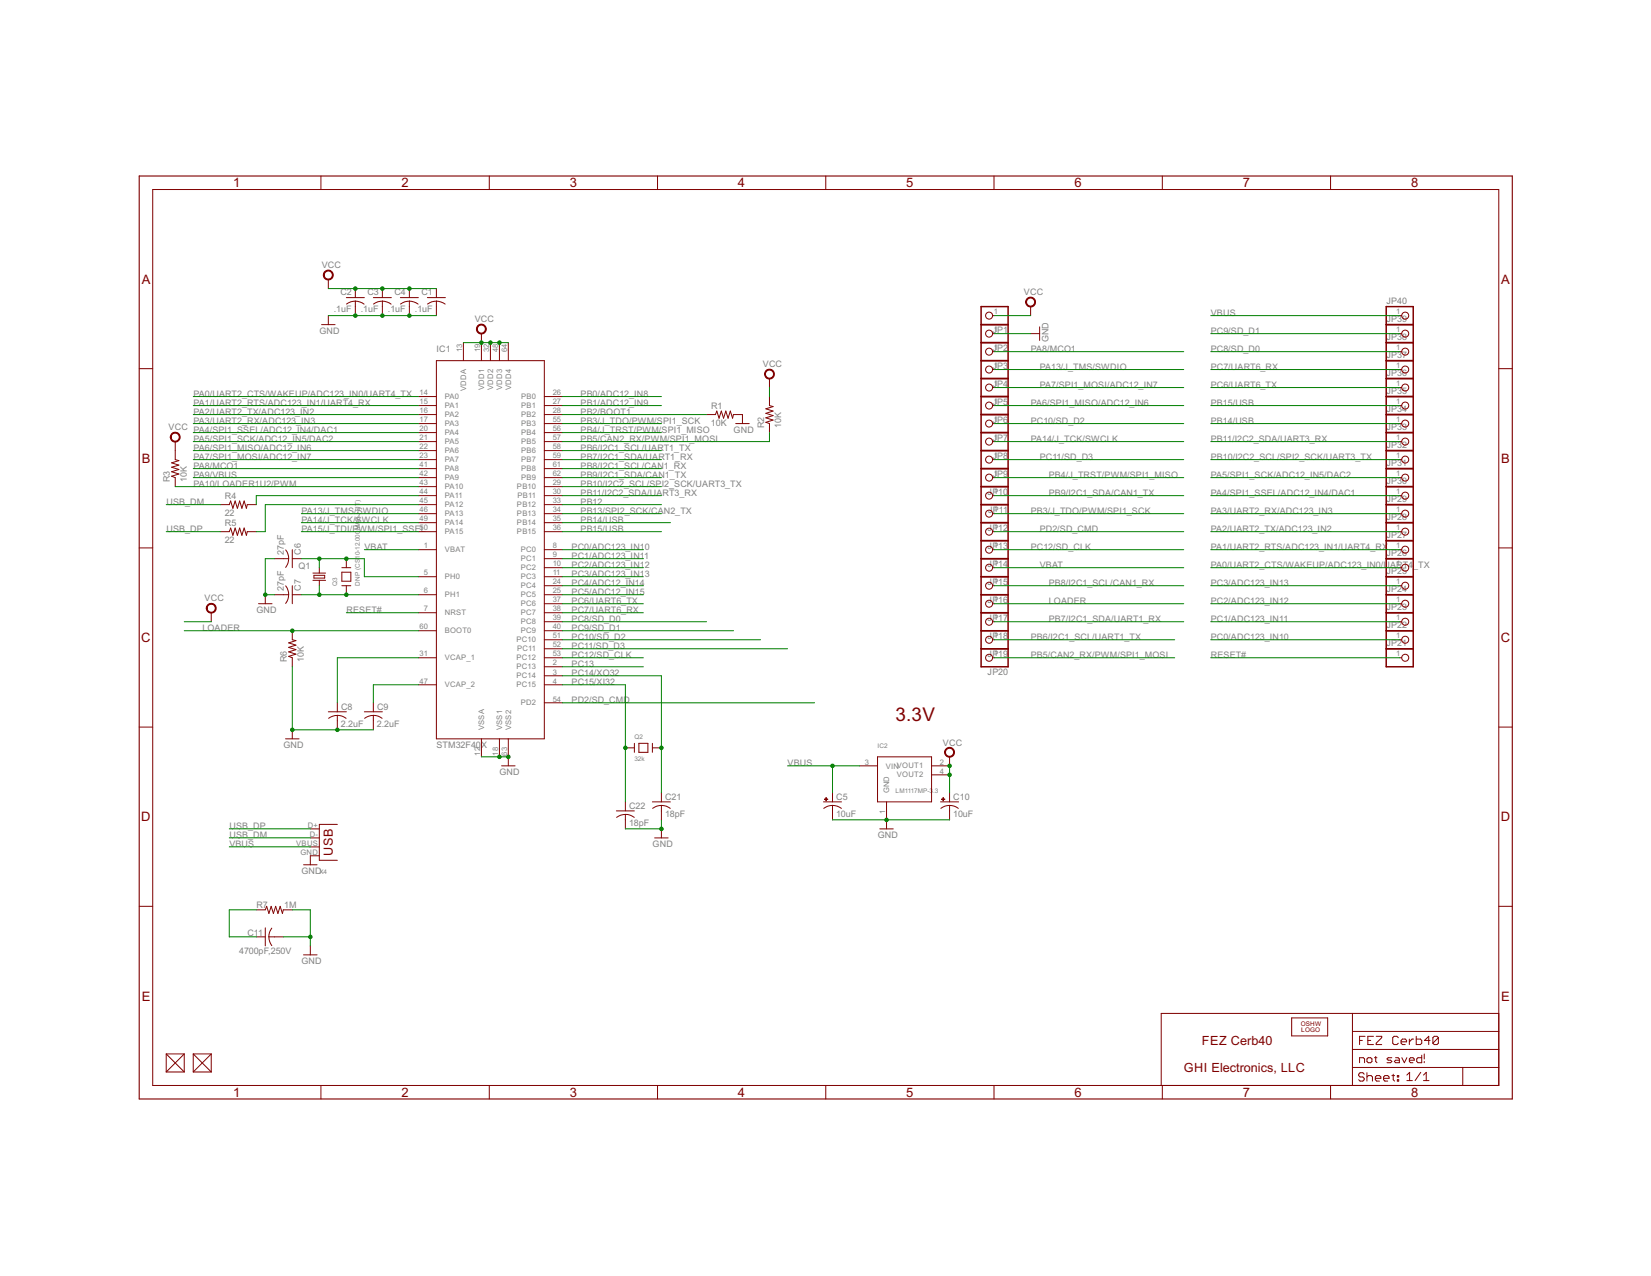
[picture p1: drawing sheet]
<svg xmlns="http://www.w3.org/2000/svg" width="279mm" height="216mm" viewBox="0 0 279 216" stroke-linecap="round" stroke-linejoin="round" font-family="sans-serif">
<g fill="none" stroke="#800000" stroke-width=".17">
<path d="M25.8 32.1h227.8v151.6h-227.8zM54.3 29.8v2.3M82.8 29.8v2.3M111.3 29.8v2.3M139.7 29.8v2.3M168.2 29.8v2.3M196.7 29.8v2.3M225.2 29.8v2.3M54.4 54.9h2.3M55.6 47.3v1.5M55.6 53.4v1.5M58.6 50.4h3.1"/>
<path d="M60.1 50.9a2.36 2.36 0 0 0-1.5 .6M60.1 50.9l.8 .2 .7 .4M60.1 48.8v1.6M60.1 50.9v2.5M63.2 50.4h3M64.7 50.9a2.36 2.36 0 0 0-1.5 .6M64.7 50.9l.8 .2 .7 .4M64.7 48.8v1.6M64.7 50.9v2.5M67.8 50.4h3M69.3 50.9a2.36 2.36 0 0 0-1.5 .6M69.3 50.9l.8 .2 .7 .4"/>
<path d="M69.3 48.8v1.6M69.3 50.9v2.5M72.3 50.4h3.1M73.9 50.9a2.36 2.36 0 0 0-1.6 .6M73.9 50.9l.7 .2 .7 .4M73.9 48.8v1.6M73.9 50.9v2.5M78.4 58v3M81.5 56.5v4.5M83 58v3M84.5 58v3M86 58v3"/>
<path d="M168 56.5h.3M168 53.4h.3M168 59.5h.3M174.4 56.5h1.5M174.4 51.9v1.5M175.9 55.3v2.3M236.9 56.5h.3M236.9 53.4h.3M236.9 59.5h.3M23.6 62.4h2.2M29.7 74.7v3.1l.6 .1-1.3 .4 1.3 .4-1.3 .4 1.3 .3-1.3 .4 1.3 .4-1.3 .4 .7 .2v1.5M70.8 67.1h3.1"/>
<path d="M70.8 68.6h3.1M70.8 70.1h3.1M70.8 71.7h3.1M70.8 73.2h3.1M70.8 74.7h3.1M70.8 76.2h3.1M70.8 77.8h3.1M70.8 79.3h3.1M73.9 61h18.2v64h-18.2zM92.1 67.1h3.1M92.1 68.6h3.1M92.1 70.1h3.1"/>
<path d="M92.1 71.7h3.1M92.1 73.2h3.1M92.1 74.7h3.1M92.1 76.2h3.1M92.1 77.8h3.1M92.1 79.3h3.1M119.5 70.1h1.6l.2-.5 .4 1.2 .4-1.2 .3 1.2 .4-1.2 .4 1.2 .4-1.2 .4 1.2 .1-.7h1.5v1.6M124.5 71.7h2.3M130.2 67.1v1.5l.6 .2-1.2 .4 1.2 .4-1.2 .3 1.2 .4-1.2 .4 1.2 .4-1.2 .4 .6 .2v1.5M130.2 64.1v1.5M168 68.6h.3M168 71.7h.3"/>
<path d="M168 74.7h.3M168 77.8h.3M168 62.5h.3M168 65.6h.3M236.9 68.6h.3M236.9 71.7h.3M236.9 74.7h.3M236.9 77.8h.3M236.9 62.5h.3M236.9 65.6h.3M253.6 62.4h2.3M23.6 92.7h2.2"/>
<path d="M37.3 85.4h1.5l.2-.6 .4 1.2 .4-1.2 .4 1.2 .4-1.2 .3 1.2 .4-1.2 .4 1.2 .1-.6h1.6M37.3 90h1.5l.2-.7 .4 1.3 .4-1.3 .4 1.3 .4-1.3 .3 1.3 .4-1.3 .4 1.3 .1-.6h1.6M46.4 94.5h2.5M48.3 93a2.36 2.36 0 0 1 .6 1.5M48.3 99.1a2.48 2.48 0 0 1 .6 1.5M48.9 94.5a2.36 2.36 0 0 1-.6 1.5M49.5 94.5h1.5M49.5 93v3.1M49.5 99.1v3.1M53 97h2.1M53 98.2h2.1M53.1 97.3h1.8v.5h-1.8z"/>
<path d="M54 96.1v.9M54 98.2v.9M57.8 96.1h1.6M57.8 99.1h1.6M57.8 96.8h1.6v1.5h-1.6zM58.6 94.5v1.6M58.6 99.1v1.5M70.8 93h3.1M70.8 97.6h3.1M70.8 82.3h3.1M70.8 83.9h3.1M70.8 85.4h3.1"/>
<path d="M70.8 86.9h3.1M70.8 88.4h3.1M70.8 90h3.1M70.8 80.8h3.1M92.1 93h3.1M92.1 97.6h3.1M92.1 94.5h3.1M92.1 96.1h3.1M92.1 99.1h3.1M92.1 82.3h3.1M92.1 83.9h3.1M92.1 85.4h3.1"/>
<path d="M92.1 86.9h3.1M92.1 88.4h3.1M92.1 90h3.1M92.1 80.8h3.1M168 93h.3M168 96.1h.3M168 99.1h.3M168 83.9h.3M168 86.9h.3M168 90h.3M168 80.8h.3M236.9 93h.3"/>
<path d="M236.9 96.1h.3M236.9 99.1h.3M236.9 83.9h.3M236.9 86.9h.3M236.9 90h.3M236.9 80.8h.3M253.6 92.7h2.3M35.8 103.7v1.5M43.8 102.2h2.2M44.9 100.6v1.6M46.4 100.6h2.5M48.9 100.6a2.36 2.36 0 0 1-.6 1.5"/>
<path d="M49.5 100.6h1.5M49.5 106.7v1.5l.6 .2-1.2 .4 1.2 .4-1.2 .3 1.2 .4-1.2 .4 1.2 .4-1.2 .4 .6 .2v1.5M57.1 118.9v1.5M63.2 118.9v1.5M70.8 115.9h3.1M70.8 100.6h3.1M70.8 103.7h3.1M70.8 111.3h3.1M70.8 106.7h3.1M92.1 112.8h3.1M92.1 114.3h3.1M92.1 115.9h3.1"/>
<path d="M92.1 100.6h3.1M92.1 103.7h3.1M92.1 111.3h3.1M92.1 102.2h3.1M92.1 105.2h3.1M92.1 106.7h3.1M92.1 108.2h3.1M92.1 109.8h3.1M92.1 118.9h3.1M168 111.3h.3M168 102.2h.3M168 105.2h.3"/>
<path d="M168 108.2h.3M236.9 111.3h.3M236.9 102.2h.3M236.9 105.2h.3M236.9 108.2h.3M23.6 123h2.2M48.3 125h2.3M49.5 123.5v1.5M55.6 120.4h3M57.1 121a2.36 2.36 0 0 1 1.5 .5M57.1 121.1l-.8 .1-.7 .3M57.1 121.1v2.4"/>
<path d="M57.1 139.5h-3.1v6.1h3.1M61.7 120.4h3M63.2 121a2.36 2.36 0 0 1 1.5 .5M63.2 121.1l-.8 .1-.7 .3M63.2 121.1v2.4M81.5 125v3.1M84.5 125v3.1M84.9 129.6h2.3M86 125v4.6M104.3 137.2h3.1M105.8 137.8a2.36 2.36 0 0 1 1.5 .5M105.8 137.8a2.36 2.36 0 0 0-1.4 .5"/>
<path d="M105.8 135.7v1.5M105.8 137.8v2.5M105.8 126.5h1.6M107.4 125.8v1.5M108.1 125.8h1.5v1.5h-1.5zM110.4 135.7h3.1M110.4 125.8v1.5M110.4 126.5h1.5M111.9 136.3a2.36 2.36 0 0 1 1.5 .5M111.9 136.3a2.36 2.36 0 0 0-1.5 .5M111.9 134.2v1.5M111.9 136.3v2.4"/>
<path d="M139.4 135.7h3M140.9 136.3a2.48 2.48 0 0 1 1.5 .5M140.9 136.3a2.36 2.36 0 0 0-1.5 .5M140.9 134.2v1.5M140.9 136.3v2.4M145.5 129.6h3M148.5 128.1h9.1v7.6h-9.1zM150 135.7v4.6M157.6 131.1h3.1M159.2 135.7h3M160.7 136.3a2.36 2.36 0 0 1 1.5 .5M160.7 136.3a2.36 2.36 0 0 0-1.5 .5"/>
<path d="M160.7 128.1v1.5h-3.1M160.7 134.2v1.5M160.7 136.3v2.4M253.6 123h2.3M23.6 153.4h2.2M43.4 153.9h1.5l.2-.5 .4 1.2 .4-1.2 .4 1.2 .4-1.2 .3 1.2 .4-1.2 .4 1.2 .1-.7h1.6M43.4 158.5h1.5M44.9 157v3M46 157a2.36 2.36 0 0 0-.5 1.5M47.9 158.5h-2.4l.1 .8 .4 .7M51.4 146.3h2.3M52.5 140.3h1.5"/>
<path d="M52.5 141.8h1.5M52.5 143.3h1.5M54 144.8h-1.5v1.5M110.8 141.8h2.3M111.9 140.3v1.5M148.9 140.3h2.3M253.6 153.4h2.3M28.1 178.3l3.1 3.1M28.1 178.3v3.1M28.1 178.3h3.1M31.2 178.3l-3.1 3.1M31.2 178.3v3.1"/>
<path d="M32.7 178.3h3.1M32.7 178.3l3.1 3.1M32.7 178.3v3.1M35.8 178.3v3.1M35.8 178.3l-3.1 3.1M51.4 161.6h2.3M52.5 160v1.6M218.6 172.2h6.1v3.1h-6.1zM228.9 171.5v12.2M228.9 177.6h24.7M228.9 174.5h24.7M230.1 179.8v-.8h.6l.2 .2v.6"/>
<path d="M230.1 176h.4M231 175.3h-.9v1.4M231.5 176h.5M231.5 179h.5l.2 .2v.4l-.2 .2h-.5l-.2-.2v-.4zM232.4 175.3h-.9v1.4h.9M232.6 179h.4M232.8 178.8v.8l.2 .2M232.9 175.3h.9v.3l-.9 .9v.2h.9M235.5 179h-.6l-.2 .2 .2 .2h.4l.2 .2-.2 .2h-.6M236.2 179h.4l.2 .2v.6h-.6l-.2-.2 .2-.2h.6M236.6 175.6l-.2-.3h-.5l-.2 .3v.9l.2 .2h.5l.2-.2M237.1 176.3h.9v-.3l-.2-.2h-.5l-.2 .2v.5l.2 .2h.5"/>
<path d="M237.2 179l.5 .8 .4-.8M238.5 175.8v.9M238.5 179.4h.8v-.2l-.2-.2h-.4l-.2 .2v.4l.2 .2h.4M239.2 175.8h-.2l-.5 .5M239.7 175.3v1.4h.7l.2-.2v-.5l-.2-.2h-.7M240.6 178.5v1.3h-.6l-.2-.2v-.4l.2-.2h.6M241 178.3v.9M241 179.6v.2M242 176h-.9l.7-.7v1.4M243.4 175.6l-.2-.3h-.5l-.2 .3v.9M243.4 175.6v.9l-.2 .2h-.5l-.2-.2M243.4 175.6l-.9 .9"/>
<path d="M253.6 171.5h-57.1v12.2M28.1 181.4h3.1M32.7 181.4h3.1M54.3 183.7v2.2M82.8 183.7v2.2M111.3 183.7v2.2M139.7 183.7v2.2M168.2 183.7v2.2M196.7 183.7v2.2M225.2 183.7v2.2M228.9 180.6h24.7M230.9 181.8l-.3-.3h-.4l-.3 .3v.2l.3 .2h.4l.3 .3v.2l-.3 .2h-.4l-.3-.2"/>
<path d="M231.3 181.5v1.4M231.3 182.2l.3-.2h.4l.3 .2v.7M232.7 182.5h1v-.3l-.3-.2h-.4l-.3 .2v.5l.3 .2h.4M234.1 182.5h1v-.3l-.3-.2h-.4l-.3 .2v.5l.3 .2h.4M235.5 182h.5M235.8 181.8v.9l.2 .2M236.5 182h.2v.2h-.2zM236.5 182.7h.2v.2h-.2zM238.1 181.9l.4-.5v1.4M238.1 182.8h.9M240.4 181.4l-.9 1.4M240.9 182.8h.9"/>
<path d="M240.9 181.9l.5-.5v1.4M247.5 180.6v3.1"/>
<circle cx="167.4" cy="53.4" r=".59"/>
<circle cx="167.4" cy="56.5" r=".59"/>
<circle cx="167.4" cy="59.5" r=".59"/>
<circle cx="237.8" cy="53.4" r=".59"/>
<circle cx="237.8" cy="59.5" r=".59"/>
<circle cx="237.8" cy="56.5" r=".59"/>
<circle cx="167.4" cy="68.6" r=".59"/>
<circle cx="167.4" cy="74.7" r=".59"/>
<circle cx="167.4" cy="62.5" r=".59"/>
<circle cx="167.4" cy="65.6" r=".59"/>
<circle cx="167.4" cy="71.7" r=".59"/>
<circle cx="167.4" cy="77.8" r=".59"/>
<circle cx="237.8" cy="74.7" r=".59"/>
<circle cx="237.8" cy="77.8" r=".59"/>
<circle cx="237.8" cy="71.7" r=".59"/>
<circle cx="237.8" cy="68.6" r=".59"/>
<circle cx="237.8" cy="65.6" r=".59"/>
<circle cx="237.8" cy="62.5" r=".59"/>
<circle cx="167.4" cy="96.1" r=".59"/>
<circle cx="167.4" cy="99.1" r=".59"/>
<circle cx="167.4" cy="90" r=".59"/>
<circle cx="167.4" cy="80.8" r=".59"/>
<circle cx="167.4" cy="86.9" r=".59"/>
<circle cx="167.4" cy="93" r=".59"/>
<circle cx="167.4" cy="83.9" r=".59"/>
<circle cx="237.8" cy="96.1" r=".59"/>
<circle cx="237.8" cy="93" r=".59"/>
<circle cx="237.8" cy="99.1" r=".59"/>
<circle cx="237.8" cy="86.9" r=".59"/>
<circle cx="237.8" cy="83.9" r=".59"/>
<circle cx="237.8" cy="80.8" r=".59"/>
<circle cx="237.8" cy="90" r=".59"/>
<circle cx="167.4" cy="102.2" r=".59"/>
<circle cx="167.4" cy="108.2" r=".59"/>
<circle cx="167.4" cy="111.3" r=".59"/>
<circle cx="167.4" cy="105.2" r=".59"/>
<circle cx="237.8" cy="111.3" r=".59"/>
<circle cx="237.8" cy="105.2" r=".59"/>
<circle cx="237.8" cy="102.2" r=".59"/>
<circle cx="237.8" cy="108.2" r=".59"/>
</g>
<path d="M23.6 29.8h232.3v156.1h-232.3z" fill="none" stroke="#800000" stroke-width=".19"/>
<g fill="#800000" stroke="#800000" stroke-width=".17">
<path d="M80.8 55.2a.84 .84 0 0 1 1.3 0 .84 .84 0 0 1-.4 1.3 .84 .84 0 0 1-1.1-.8h.2a.68 .68 0 0 1 .9-.7 .68 .68 0 0 1 .2 1.2 .68 .68 0 0 1-1.1-.3v-.2h-.2z" fill-rule="evenodd"/>
<path d="M29 73.4a.84 .84 0 0 1 1.4 .1 .84 .84 0 0 1-.5 1.3 .84 .84 0 0 1-1.1-.8h.2a.69 .69 0 0 1 1-.6 .69 .69 0 0 1 .1 1.2 .69 .69 0 0 1-1.1-.4v-.2h-.2z" fill-rule="evenodd"/>
<path d="M129.6 62.8a.83 .83 0 0 1 1.3 0 .83 .83 0 0 1-.4 1.3 .83 .83 0 0 1-1.1-.8h.1a.69 .69 0 0 1 1-.6 .69 .69 0 0 1 .2 1.2 .69 .69 0 0 1-1.1-.4l-.1-.2h-.1z" fill-rule="evenodd"/>
<path d="M54.9 46a.84 .84 0 0 1 1.3 0 .84 .84 0 0 1-.4 1.3 .84 .84 0 0 1-1.1-.8h.2a.69 .69 0 0 1 .9-.6 .69 .69 0 0 1 .2 1.1 .69 .69 0 0 1-1.1-.2v-.3h-.2z" fill-rule="evenodd"/>
<path d="M35.1 102.4a.84 .84 0 0 1 1.3 .1 .84 .84 0 0 1-.4 1.2 .84 .84 0 0 1-1.1-.8h.2a.69 .69 0 0 1 1-.5 .69 .69 0 0 1 .1 1.1 .69 .69 0 0 1-1.1-.4v-.2h-.2z" fill-rule="evenodd"/>
<path d="M173.8 50.6a.84 .84 0 0 1 1.3 .1 .84 .84 0 0 1-.5 1.2 .84 .84 0 0 1-1-.8h.1a.69 .69 0 0 1 1-.7 .69 .69 0 0 1 .2 1.2 .69 .69 0 0 1-1.1-.3l-.1-.2h-.1z" fill-rule="evenodd"/>
<path d="M160 126.8a.84 .84 0 0 1 1.4 0 .84 .84 0 0 1-.5 1.3 .84 .84 0 0 1-1-.8h.1a.69 .69 0 0 1 .9-.7 .69 .69 0 0 1 .3 1.2 .69 .69 0 0 1-1.2-.3v-.2h-.1z" fill-rule="evenodd"/>
</g>
<g fill="#800000" stroke="#800000" stroke-width=".17">
<path d="M159.3 135.2l.6 .1z"/>
<path d="M159.6 135l.1 .5z"/>
<path d="M139.5 135.2l.6 .1z"/>
<path d="M139.8 135v.5z"/>
</g>
<g fill="none" stroke="#800000" stroke-width=".25">
<path d="M166 51.9h4.6v60.9h-4.6zM166 54.9h4.6M166 58h4.6M234.6 51.9h4.6v60.9h-4.6zM234.6 54.9h4.6M234.6 58h4.6M166 61h4.6M166 64.1h4.6M166 67.1h4.6M166 70.1h4.6M166 73.2h4.6M166 76.2h4.6"/>
<path d="M166 79.3h4.6M234.6 61h4.6M234.6 64.1h4.6M234.6 67.1h4.6M234.6 70.1h4.6M234.6 73.2h4.6M234.6 76.2h4.6M234.6 79.3h4.6M166 82.3h4.6M166 85.4h4.6M166 88.4h4.6M166 91.5h4.6"/>
<path d="M166 94.5h4.6M166 97.6h4.6M234.6 82.3h4.6M234.6 85.4h4.6M234.6 88.4h4.6M234.6 91.5h4.6M234.6 94.5h4.6M234.6 97.6h4.6M166 100.6h4.6M166 103.7h4.6M166 106.7h4.6M166 109.8h4.6"/>
<path d="M234.6 100.6h4.6M234.6 103.7h4.6M234.6 106.7h4.6M234.6 109.8h4.6"/>
</g>
<g fill="none" stroke="#008000" stroke-width=".17">
<path d="M55.6 48.8h18.3M55.6 53.4h18.3M78.4 58h7.6M168.3 53.4h6.1M168.3 56.5h6.1M168.3 59.5h32M204.9 53.4h32M204.9 56.5h32M204.9 59.5h32M32.7 70.1h38.1M32.7 71.7h38.1M32.7 77.8h38.1"/>
<path d="M32.7 74.7h38.1M32.7 76.2h38.1M32.7 68.6h38.1M32.7 67.1h38.1M32.7 73.2h38.1M32.7 79.3h38.1M95.2 70.1h24.3M95.2 71.7h16.7M95.2 77.8h16.7M95.2 76.2h16.7M95.2 68.6h16.7M95.2 67.1h16.7"/>
<path d="M95.2 73.2h16.7M95.2 79.3h16.7M130.2 65.6v1.5M130.2 73.2v1.5h-35M168.3 71.7h32M168.3 77.8h32M168.3 74.7h32M168.3 68.6h32M168.3 65.6h32M168.3 62.5h32M204.9 71.7h32M204.9 77.8h32"/>
<path d="M204.9 74.7h32M204.9 68.6h32M204.9 65.6h32M204.9 62.5h32M28.1 90h9.2M28.1 85.4h9.2M29.7 82.3h41.1M32.7 80.8h38.1M46.4 94.5h-1.5v6.1h1.5M51 94.5h10.7v3.1h9.1M51 90h19.8M51 86.9h19.8"/>
<path d="M51 88.4h19.8M54 94.5v1.6M54 99.1v1.5M61.7 93h9.1M70.8 85.4h-25.9v4.6h-1.5M70.8 83.9h-27.4v1.5M95.2 94.5h13.7M95.2 90h16.7M95.2 85.4h16.7M95.2 82.3h16.7M95.2 93h13.7M95.2 83.9h16.7"/>
<path d="M95.2 80.8h16.7M95.2 96.1h13.7M95.2 97.6h13.7M95.2 99.1h13.7M95.2 86.9h16.7M95.2 88.4h18.3M168.3 90h32M168.3 93h32M168.3 83.9h32M168.3 80.8h32M168.3 96.1h32M168.3 99.1h32"/>
<path d="M168.3 86.9h32M204.9 90h32M204.9 93h32M204.9 83.9h32M204.9 80.8h32M204.9 96.1h32M204.9 99.1h32M204.9 86.9h32M31.2 105.2h4.6M31.2 106.7h39.6M49.5 112.8v10.7h13.7M51 100.6h19.8"/>
<path d="M58.6 103.7h12.2M70.8 111.3h-13.7v7.6M70.8 115.9h-7.6v3M95.2 105.2h24.3M95.2 100.6h13.7M95.2 114.3h16.7v19.9M95.2 103.7h13.7M95.2 111.3h13.7M95.2 115.9h10.6v19.8M95.2 106.7h28.9M95.2 108.2h33.5M95.2 109.8h38.1"/>
<path d="M95.2 118.9h42.6M95.2 102.2h13.7M95.2 112.8h13.7M168.3 105.2h32M168.3 111.3h30.5M168.3 108.2h30.5M168.3 102.2h32M204.9 105.2h32M204.9 111.3h32M204.9 108.2h32M204.9 102.2h32M81.5 128.1h4.5"/>
<path d="M111.9 138.7v1.6h-6.1M133.3 129.6h12.2M140.9 138.7h19.8M140.9 129.6v4.6M160.7 129.6v4.6M38.8 140.3h13.7M38.8 141.8h13.7M38.8 143.3h13.7M43.4 153.9h-4.6v4.6h4.6M47.9 158.5h4.6M49.5 153.9h3v6.1"/>
</g>
<g fill="#008000" stroke="#008000" stroke-width=".17">
<circle cx="81.5" cy="58" r=".3"/>
<circle cx="83" cy="58" r=".3"/>
<circle cx="84.5" cy="58" r=".3"/>
<circle cx="64.7" cy="48.8" r=".3"/>
<circle cx="60.1" cy="48.8" r=".3"/>
<circle cx="69.3" cy="48.8" r=".3"/>
<circle cx="160.7" cy="131.1" r=".3"/>
<circle cx="160.7" cy="129.6" r=".3"/>
<circle cx="84.5" cy="128.1" r=".3"/>
<circle cx="86" cy="128.1" r=".3"/>
<circle cx="57.1" cy="123.5" r=".3"/>
<circle cx="49.5" cy="123.5" r=".3"/>
<circle cx="44.9" cy="100.6" r=".3"/>
<circle cx="64.7" cy="53.4" r=".3"/>
<circle cx="60.1" cy="53.4" r=".3"/>
<circle cx="69.3" cy="53.4" r=".3"/>
<circle cx="111.9" cy="140.3" r=".3"/>
<circle cx="150" cy="138.7" r=".3"/>
<circle cx="52.5" cy="158.5" r=".3"/>
<circle cx="54" cy="94.5" r=".3"/>
<circle cx="58.6" cy="94.5" r=".3"/>
<circle cx="54" cy="100.6" r=".3"/>
<circle cx="58.6" cy="100.6" r=".3"/>
<circle cx="105.8" cy="126.5" r=".3"/>
<circle cx="111.9" cy="126.5" r=".3"/>
<circle cx="49.5" cy="106.7" r=".3"/>
<circle cx="140.9" cy="129.6" r=".3"/>
</g>
<text font-size="3.6" fill="#800000" x="151.6" y="122">3.3V</text>
<g font-size="2.5" fill="#800000">
<text x="39.5" y="31.7">1</text>
<text x="67.9" y="31.7">2</text>
<text x="96.4" y="31.7">3</text>
<text x="124.9" y="31.7">4</text>
<text x="153.4" y="31.7">5</text>
<text x="181.8" y="31.7">6</text>
<text x="210.3" y="31.7">7</text>
<text x="238.8" y="31.7">8</text>
<text x="24" y="48">A</text>
<text x="254.1" y="48">A</text>
<text x="24" y="78.3">B</text>
<text x="254.1" y="78.3">B</text>
<text x="23.9" y="108.6">C</text>
<text x="254" y="108.6">C</text>
<text x="23.9" y="139">D</text>
<text x="254" y="139">D</text>
<text x="24" y="169.3">E</text>
<text x="254.1" y="169.3">E</text>
<text x="39.5" y="185.6">1</text>
<text x="67.9" y="185.6">2</text>
<text x="96.4" y="185.6">3</text>
<text x="124.9" y="185.6">4</text>
<text x="153.4" y="185.6">5</text>
<text x="181.8" y="185.6">6</text>
<text x="210.3" y="185.6">7</text>
<text x="238.8" y="185.6">8</text>
</g>
<g font-size="2.4" fill="#800000">
<text x="56.3" y="144.8" transform="rotate(-90 56.3 144.8)">USB</text>
<text x="203.4" y="176.8">FEZ Cerb40</text>
<text x="200.3" y="181.4">GHI Electronics, LLC</text>
</g>
<g font-size="1.7" fill="#808080">
<text x="54.4" y="45.4">VCC</text>
<text x="56.5" y="52.9">.1uF</text>
<text x="57.6" y="50">C2</text>
<text x="61.1" y="52.9">.1uF</text>
<text x="62.2" y="50">C3</text>
<text x="65.6" y="52.9">.1uF</text>
<text x="66.7" y="50">C4</text>
<text x="70.2" y="52.9">.1uF</text>
<text x="71.3" y="50">C1</text>
<text x="173.3" y="50">VCC</text>
<text x="204.9" y="53.4">VBUS</text>
<text x="234.6" y="51.5">JP40</text>
<text x="54.1" y="56.4">GND</text>
<text x="73.9" y="59.5">IC1</text>
<text x="80.3" y="54.5">VCC</text>
<text x="168" y="56.4">JP1</text>
<text x="168" y="59.4">JP2</text>
<text x="174.4" y="59.5">PA8/MCO1</text>
<text x="177.5" y="57.9" transform="rotate(-90 177.5 57.9)">GND</text>
<text x="204.9" y="59.5">PC8/SD_D0</text>
<text x="204.9" y="56.4">PC9/SD_D1</text>
<text x="234.6" y="57.6">JP38</text>
<text x="234.6" y="54.5">JP39</text>
<text x="129.1" y="62.2">VCC</text>
<text x="168" y="62.5">JP3</text>
<text x="168" y="65.5">JP4</text>
<text x="176" y="65.6">PA7/SPI1_MOSI/ADC12_IN7</text>
<text x="176" y="62.5">PA13/J_TMS/SWDIO</text>
<text x="204.9" y="65.6">PC6/UART6_TX</text>
<text x="204.9" y="62.5">PC7/UART6_RX</text>
<text x="234.6" y="63.7">JP36</text>
<text x="234.6" y="60.6">JP37</text>
<text x="32.7" y="70.2">PA2/UART2_TX/ADC123_IN2</text>
<text x="32.7" y="71.7">PA3/UART2_RX/ADC123_IN3</text>
<text x="32.7" y="67.1">PA0/UART2_CTS/WAKEUP/ADC123_IN0/UART4_TX</text>
<text x="32.7" y="68.6">PA1/UART2_RTS/ADC123_IN1/UART4_RX</text>
<text x="98.2" y="70.2">PB2/BOOT1</text>
<text x="98.2" y="67.1">PB0/ADC12_IN8</text>
<text x="98.2" y="68.6">PB1/ADC12_IN9</text>
<text x="98.2" y="71.7">PB3/J_TDO/PWM/SPI1_SCK</text>
<text x="120.3" y="69.3">R1</text>
<text x="168" y="68.5">JP5</text>
<text x="168" y="71.6">JP6</text>
<text x="174.4" y="71.7">PC10/SD_D2</text>
<text x="174.4" y="68.6">PA6/SPI1_MISO/ADC12_IN6</text>
<text x="204.9" y="71.7">PB14/USB</text>
<text x="204.9" y="68.6">PB15/USB</text>
<text x="234.6" y="69.8">JP34</text>
<text x="234.6" y="66.7">JP35</text>
<text x="28.5" y="72.8">VCC PA4/SPI1_SSEL/ADC12_IN4/DAC1</text>
<text x="32.7" y="76.2">PA6/SPI1_MISO/ADC12_IN6</text>
<text x="32.7" y="77.8">PA7/SPI1_MOSI/ADC12_IN7</text>
<text x="32.7" y="74.7">PA5/SPI1_SCK/ADC12_IN5/DAC2</text>
<text x="98.2" y="74.7">PB5/CAN2_RX/PWM/SPI1_MOSI</text>
<text x="98.2" y="73.2">PB4/J_TRST/PWM/SPI1_MISO</text>
<text x="98.2" y="76.2">PB6/I2C1_SCL/UART1_TX</text>
<text x="98.2" y="77.8">PB7/I2C1_SDA/UART1_RX</text>
<text x="120.3" y="72.1">10K</text>
<text x="124.2" y="73.2">GND</text>
<text x="129.3" y="72.4" transform="rotate(-90 129.3 72.4)">R2</text>
<text x="132.2" y="72.4" transform="rotate(-90 132.2 72.4)">10K</text>
<text x="168" y="74.6">JP7</text>
<text x="168" y="77.7">JP8</text>
<text x="174.4" y="74.7">PA14/J_TCK/SWCLK</text>
<text x="176" y="77.8">PC11/SD_D3</text>
<text x="204.9" y="77.8">PB10/I2C2_SCL/SPI2_SCK/UART3_TX</text>
<text x="204.9" y="74.7">PB11/I2C2_SDA/UART3_RX</text>
<text x="234.6" y="75.9">JP32</text>
<text x="234.6" y="72.8">JP33</text>
<text x="28.8" y="81.6" transform="rotate(-90 28.8 81.6)">R3</text>
<text x="31.6" y="81.6" transform="rotate(-90 31.6 81.6)">10K</text>
<text x="32.7" y="82.3">PA10/LOADER1U2/PWM</text>
<text x="32.7" y="80.8">PA9/VBUS</text>
<text x="32.7" y="79.3">PA8/MCO1</text>
<text x="98.2" y="80.8">PB9/I2C1_SDA/CAN1_TX</text>
<text x="98.2" y="79.3">PB8/I2C1_SCL/CAN1_RX</text>
<text x="98.2" y="82.3">PB10/I2C2_SCL/SPI2_SCK/UART3_TX</text>
<text x="98.2" y="83.9">PB11/I2C2_SDA/UART3_RX</text>
<text x="167.1" y="83.8">JP10</text>
<text x="168" y="80.7">JP9</text>
<text x="177.5" y="83.9">PB9/I2C1_SDA/CAN1_TX</text>
<text x="177.5" y="80.8">PB4/J_TRST/PWM/SPI1_MISO</text>
<text x="204.9" y="83.9">PA4/SPI1_SSEL/ADC12_IN4/DAC1</text>
<text x="204.9" y="80.8">PA5/SPI1_SCK/ADC12_IN5/DAC2</text>
<text x="234.6" y="82">JP30</text>
<text x="234.6" y="78.9">JP31</text>
<text x="28.2" y="90">USB_DP</text>
<text x="28.2" y="85.4">USB_DM</text>
<text x="38" y="87.4">22</text>
<text x="38.1" y="84.5">R4</text>
<text x="38.1" y="89.1">R5</text>
<text x="51" y="90">PA15/J_TDI/PWM/SPI1_SSEL</text>
<text x="51" y="88.4">PA14/J_TCK/SWCLK</text>
<text x="51" y="86.9">PA13/J_TMS/SWDIO</text>
<text x="98.2" y="85.4">PB12</text>
<text x="98.2" y="86.9">PB13/SPI2_SCK/CAN2_TX</text>
<text x="98.2" y="88.4">PB14/USB</text>
<text x="98.2" y="90">PB15/USB</text>
<text x="167.1" y="89.9">JP12</text>
<text x="167.2" y="86.8">JP11</text>
<text x="174.4" y="86.9">PB3/J_TDO/PWM/SPI1_SCK</text>
<text x="176" y="90">PD2/SD_CMD</text>
<text x="204.9" y="90">PA2/UART2_TX/ADC123_IN2</text>
<text x="204.9" y="86.9">PA3/UART2_RX/ADC123_IN3</text>
<text x="234.6" y="88.1">JP28</text>
<text x="234.6" y="85">JP29</text>
<text x="38" y="91.9">22</text>
<text x="48" y="93.9" transform="rotate(-90 48 93.9)">27pF</text>
<text x="50.9" y="93.9" transform="rotate(-90 50.9 93.9)">C6</text>
<text x="61.7" y="93">VBAT</text>
<text x="96.7" y="93">PC0/ADC123_IN10</text>
<text x="96.7" y="94.5">PC1/ADC123_IN11</text>
<text x="167.1" y="92.9">JP13</text>
<text x="167.1" y="96">JP14</text>
<text x="174.4" y="93">PC12/SD_CLK</text>
<text x="204.9" y="93">PA1/UART2_RTS/ADC123_IN1/UART4_RX</text>
<text x="234.6" y="94.2">JP26</text>
<text x="234.6" y="91.1">JP27</text>
<text x="34.6" y="101.8">VCC</text>
<text x="48" y="100" transform="rotate(-90 48 100)">27pF</text>
<text x="50.5" y="96.2">Q1</text>
<text x="50.9" y="100" transform="rotate(-90 50.9 100)">C7</text>
<text x="96.7" y="96.1">PC2/ADC123_IN12</text>
<text x="96.7" y="97.6">PC3/ADC123_IN13</text>
<text x="96.7" y="99.1">PC4/ADC12_IN14</text>
<text x="96.7" y="100.6">PC5/ADC12_IN15</text>
<text x="167.1" y="99">JP15</text>
<text x="176" y="96.1">VBAT</text>
<text x="177.5" y="99.1">PB8/I2C1_SCL/CAN1_RX</text>
<text x="204.9" y="99.1">PC3/ADC123_IN13</text>
<text x="204.9" y="96.1">PA0/UART2_CTS/WAKEUP/ADC123_IN0/UART4_TX</text>
<text x="234.6" y="100.2">JP24</text>
<text x="234.6" y="97.2">JP25</text>
<text x="34.3" y="106.7">LOADER</text>
<text x="43.4" y="103.7">GND</text>
<text x="58.6" y="103.7">RESET#</text>
<text x="96.7" y="105.2">PC8/SD_D0</text>
<text x="96.7" y="106.7">PC9/SD_D1</text>
<text x="96.7" y="102.2">PC6/UART6_TX</text>
<text x="96.7" y="103.7">PC7/UART6_RX</text>
<text x="167.1" y="102.1">JP16</text>
<text x="167.1" y="105.1">JP17</text>
<text x="177.5" y="105.2">PB7/I2C1_SDA/UART1_RX</text>
<text x="177.5" y="102.2">LOADER</text>
<text x="204.9" y="105.2">PC1/ADC123_IN11</text>
<text x="204.9" y="102.2">PC2/ADC123_IN12</text>
<text x="234.6" y="106.3">JP22</text>
<text x="234.6" y="103.3">JP23</text>
<text x="48.6" y="112" transform="rotate(-90 48.6 112)">R6</text>
<text x="51.4" y="112.1" transform="rotate(-90 51.4 112.1)">10K</text>
<text x="96.7" y="108.2">PC10/SD_D2</text>
<text x="96.7" y="109.8">PC11/SD_D3</text>
<text x="96.7" y="111.3">PC12/SD_CLK</text>
<text x="96.7" y="112.8">PC13</text>
<text x="167.1" y="108.2">JP18</text>
<text x="167.1" y="111.2">JP19</text>
<text x="174.4" y="111.3">PB5/CAN2_RX/PWM/SPI1_MOSI</text>
<text x="174.4" y="108.2">PB6/I2C1_SCL/UART1_TX</text>
<text x="204.9" y="111.3">RESET#</text>
<text x="204.9" y="108.2">PC0/ADC123_IN10</text>
<text x="234.6" y="109.4">JP21</text>
<text x="96.7" y="118.9">PD2/SD_CMD</text>
<text x="96.7" y="115.9">PC15/XI32</text>
<text x="96.7" y="114.3">PC14/XO32</text>
<text x="167.1" y="114.3">JP20</text>
<text x="57.7" y="122.9">2.2uF</text>
<text x="57.7" y="120.1">C8</text>
<text x="63.8" y="122.9">2.2uF</text>
<text x="63.8" y="120.1">C9</text>
<text x="48" y="126.5">GND</text>
<text x="73.9" y="126.5">STM32F40X</text>
<text x="84.5" y="131.1">GND</text>
<text x="133.3" y="129.6">VBUS</text>
<text x="159.6" y="126.1">VCC</text>
<text x="106.5" y="136.8">C22</text>
<text x="112.6" y="135.3">C21</text>
<text x="141.5" y="135.3">C5</text>
<text x="161.3" y="135.3">C10</text>
<text x="38.8" y="140.2">USB_DP</text>
<text x="38.8" y="141.8">USB_DM</text>
<text x="38.8" y="143.3">VBUS</text>
<text x="106.4" y="139.7">18pF</text>
<text x="110.4" y="143.3">GND</text>
<text x="112.5" y="138.2">18pF</text>
<text x="141.5" y="138.2">10uF</text>
<text x="148.5" y="141.8">GND</text>
<text x="161.3" y="138.2">10uF</text>
<text x="51" y="147.9">GND</text>
<text x="43.4" y="153.7">R7</text>
<text x="48.1" y="153.6">1M</text>
<text x="40.5" y="161.5">4700pF,250V</text>
<text x="41.9" y="158.3">C11</text>
<text x="51" y="163.1">GND</text>
</g>
<g font-size="1.4" fill="#808080">
<text x="168.2" y="53.2">1</text>
<text x="236.3" y="53.2">1</text>
<text x="78.2" y="59.6" transform="rotate(-90 78.2 59.6)">13</text>
<text x="81.2" y="59.6" transform="rotate(-90 81.2 59.6)">19</text>
<text x="82.8" y="59.6" transform="rotate(-90 82.8 59.6)">32</text>
<text x="84.3" y="59.6" transform="rotate(-90 84.3 59.6)">48</text>
<text x="85.8" y="59.6" transform="rotate(-90 85.8 59.6)">64</text>
<text x="168.2" y="56.2">1</text>
<text x="168.2" y="59.3">1</text>
<text x="236.3" y="59.3">1</text>
<text x="236.3" y="56.2">1</text>
<text x="81.9" y="66" transform="rotate(-90 81.9 66)">VDD1</text>
<text x="83.4" y="66" transform="rotate(-90 83.4 66)">VDD2</text>
<text x="85" y="66" transform="rotate(-90 85 66)">VDD3</text>
<text x="86.5" y="66" transform="rotate(-90 86.5 66)">VDD4</text>
<text x="168.2" y="62.3">1</text>
<text x="168.2" y="65.4">1</text>
<text x="236.3" y="65.4">1</text>
<text x="236.3" y="62.3">1</text>
<text x="71" y="66.9">14</text>
<text x="71" y="68.4">15</text>
<text x="71" y="69.9">16</text>
<text x="71" y="71.5">17</text>
<text x="75.3" y="67.6">PA0</text>
<text x="75.3" y="69.1">PA1</text>
<text x="75.3" y="70.6">PA2</text>
<text x="78.9" y="66.2" transform="rotate(-90 78.9 66.2)">VDDA</text>
<text x="88.2" y="67.6">PB0</text>
<text x="88.2" y="69.1">PB1</text>
<text x="88.2" y="70.6">PB2</text>
<text x="93.5" y="66.9">26</text>
<text x="93.5" y="68.4">27</text>
<text x="93.5" y="69.9">28</text>
<text x="93.5" y="71.5">55</text>
<text x="168.2" y="68.4">1</text>
<text x="168.2" y="71.5">1</text>
<text x="236.3" y="71.5">1</text>
<text x="236.3" y="68.4">1</text>
<text x="71" y="73">20</text>
<text x="71" y="74.5">21</text>
<text x="71" y="76">22</text>
<text x="71" y="77.6">23</text>
<text x="75.3" y="72.1">PA3</text>
<text x="75.3" y="73.7">PA4</text>
<text x="75.3" y="75.2">PA5</text>
<text x="75.3" y="76.7">PA6</text>
<text x="88.2" y="72.1">PB3</text>
<text x="88.2" y="73.7">PB4</text>
<text x="88.2" y="75.2">PB5</text>
<text x="88.2" y="76.7">PB6</text>
<text x="93.5" y="73">56</text>
<text x="93.5" y="74.5">57</text>
<text x="93.5" y="76">58</text>
<text x="93.5" y="77.6">59</text>
<text x="168.2" y="74.5">1</text>
<text x="168.2" y="77.6">1</text>
<text x="236.3" y="77.6">1</text>
<text x="236.3" y="74.5">1</text>
<text x="71" y="79.1">41</text>
<text x="71" y="80.6">42</text>
<text x="71" y="82.1">43</text>
<text x="71" y="83.7">44</text>
<text x="75.3" y="78.2">PA7</text>
<text x="75.3" y="79.8">PA8</text>
<text x="75.3" y="81.3">PA9</text>
<text x="75.3" y="82.8">PA10</text>
<text x="87.5" y="82.8">PB10</text>
<text x="88.2" y="78.2">PB7</text>
<text x="88.2" y="79.7">PB8</text>
<text x="88.2" y="81.3">PB9</text>
<text x="93.5" y="82.1">29</text>
<text x="93.5" y="83.7">30</text>
<text x="93.5" y="79.1">61</text>
<text x="93.5" y="80.6">62</text>
<text x="168.2" y="80.6">1</text>
<text x="168.2" y="83.7">1</text>
<text x="236.3" y="83.7">1</text>
<text x="236.3" y="80.6">1</text>
<text x="71" y="85.2">45</text>
<text x="71" y="86.7">46</text>
<text x="71" y="88.2">49</text>
<text x="71" y="89.7">50</text>
<text x="75.3" y="84.3">PA11</text>
<text x="75.3" y="85.8">PA12</text>
<text x="75.3" y="87.4">PA13</text>
<text x="75.3" y="88.9">PA14</text>
<text x="87.5" y="85.8">PB12</text>
<text x="87.5" y="87.4">PB13</text>
<text x="87.5" y="88.9">PB14</text>
<text x="87.6" y="84.3">PB11</text>
<text x="93.5" y="85.2">33</text>
<text x="93.5" y="86.7">34</text>
<text x="93.5" y="88.2">35</text>
<text x="93.5" y="89.7">36</text>
<text x="168.2" y="86.7">1</text>
<text x="168.2" y="89.7">1</text>
<text x="236.3" y="89.7">1</text>
<text x="236.3" y="86.7">1</text>
<text x="71.7" y="92.8">1</text>
<text x="75.3" y="93.5">VBAT</text>
<text x="75.3" y="90.4">PA15</text>
<text x="87.5" y="90.4">PB15</text>
<text x="88.1" y="93.5">PC0</text>
<text x="88.1" y="95">PC1</text>
<text x="93.5" y="92.8">8</text>
<text x="93.5" y="94.3">9</text>
<text x="93.5" y="95.8">10</text>
<text x="168.2" y="92.8">1</text>
<text x="168.2" y="95.8">1</text>
<text x="236.3" y="95.8">1</text>
<text x="236.3" y="92.8">1</text>
<text x="71.7" y="97.4">5</text>
<text x="71.7" y="100.4">6</text>
<text x="75.3" y="98">PH0</text>
<text x="75.3" y="101.1">PH1</text>
<text x="88.1" y="96.5">PC2</text>
<text x="88.1" y="98">PC3</text>
<text x="88.1" y="99.6">PC4</text>
<text x="88.1" y="101.1">PC5</text>
<text x="93.5" y="97.4">11</text>
<text x="93.5" y="98.9">24</text>
<text x="93.5" y="100.4">25</text>
<text x="93.5" y="101.9">37</text>
<text x="168.2" y="98.9">1</text>
<text x="168.2" y="101.9">1</text>
<text x="236.3" y="101.9">1</text>
<text x="236.3" y="98.9">1</text>
<text x="71" y="106.5">60</text>
<text x="71.7" y="103.5">7</text>
<text x="75.3" y="104.1">NRST</text>
<text x="75.3" y="107.2">BOOT0</text>
<text x="88.1" y="102.6">PC6</text>
<text x="88.1" y="104.1">PC7</text>
<text x="88.1" y="105.7">PC8</text>
<text x="88.1" y="107.2">PC9</text>
<text x="93.5" y="103.5">38</text>
<text x="93.5" y="105">39</text>
<text x="93.5" y="106.5">40</text>
<text x="168.2" y="105">1</text>
<text x="236.3" y="105">1</text>
<text x="71" y="111.1">31</text>
<text x="75.3" y="111.7">VCAP_1</text>
<text x="87.4" y="113.3">PC13</text>
<text x="87.4" y="108.7">PC10</text>
<text x="87.4" y="111.7">PC12</text>
<text x="87.5" y="110.2">PC11</text>
<text x="93.5" y="112.6">2</text>
<text x="93.5" y="108">51</text>
<text x="93.5" y="109.6">52</text>
<text x="93.5" y="111.1">53</text>
<text x="168.2" y="108">1</text>
<text x="168.2" y="111.1">1</text>
<text x="236.3" y="111.1">1</text>
<text x="236.3" y="108">1</text>
<text x="71" y="115.6">47</text>
<text x="75.3" y="116.3">VCAP_2</text>
<text x="87.4" y="114.8">PC14</text>
<text x="87.4" y="116.3">PC15</text>
<text x="88.1" y="119.4">PD2</text>
<text x="93.5" y="114.1">3</text>
<text x="93.5" y="115.6">4</text>
<text x="93.5" y="118.7">54</text>
<text x="81.9" y="123.6" transform="rotate(-90 81.9 123.6)">VSSA</text>
<text x="85" y="123.6" transform="rotate(-90 85 123.6)">VSS1</text>
<text x="86.5" y="123.6" transform="rotate(-90 86.5 123.6)">VSS2</text>
<text x="81.2" y="127.8" transform="rotate(-90 81.2 127.8)">12</text>
<text x="84.3" y="127.8" transform="rotate(-90 84.3 127.8)">18</text>
<text x="85.8" y="127.8" transform="rotate(-90 85.8 127.8)">63</text>
<text x="146.4" y="129.4">3</text>
<text x="149.9" y="130">VINVOUT1</text>
<text x="151.8" y="131.6">VOUT2</text>
<text x="159" y="129.4">2</text>
<text x="159" y="130.9">4</text>
<text x="149.8" y="137.8" transform="rotate(-90 149.8 137.8)">1</text>
<text x="150.5" y="134.2" transform="rotate(-90 150.5 134.2)">GND</text>
<text x="50.1" y="143.1">VBUS</text>
<text x="52.1" y="140">D+</text>
<text x="52.4" y="141.6">D-</text>
<text x="50.9" y="144.6">GND</text>
</g>
<g font-size="1.2" fill="#808080">
<text x="60.9" y="89.8" transform="rotate(-90 60.9 89.8)">MA</text>
<text x="60.9" y="88.1" transform="rotate(-90 60.9 88.1)">BJ</text>
<text x="60.9" y="86.8" transform="rotate(-90 60.9 86.8)">-UT)</text>
<text x="57.1" y="99.1" transform="rotate(-90 57.1 99.1)">Q3</text>
<text x="60.9" y="99.1" transform="rotate(-90 60.9 99.1)">DNP (CS10-12.000</text>
<text x="107.4" y="125">Q2</text>
<text x="107.4" y="128.8">32k</text>
<text x="148.5" y="126.5">IC2</text>
<text x="151.6" y="134.1">LM1117MP-3</text>
<text x="157.9" y="134.1">.3</text>
<text x="54.1" y="147.9">X4</text>
</g>
<g font-size="1.2" fill="#800000">
<text x="220.1" y="173.6">OSHW</text>
<text x="220.2" y="174.7">LOGO</text>
</g>
</svg>
